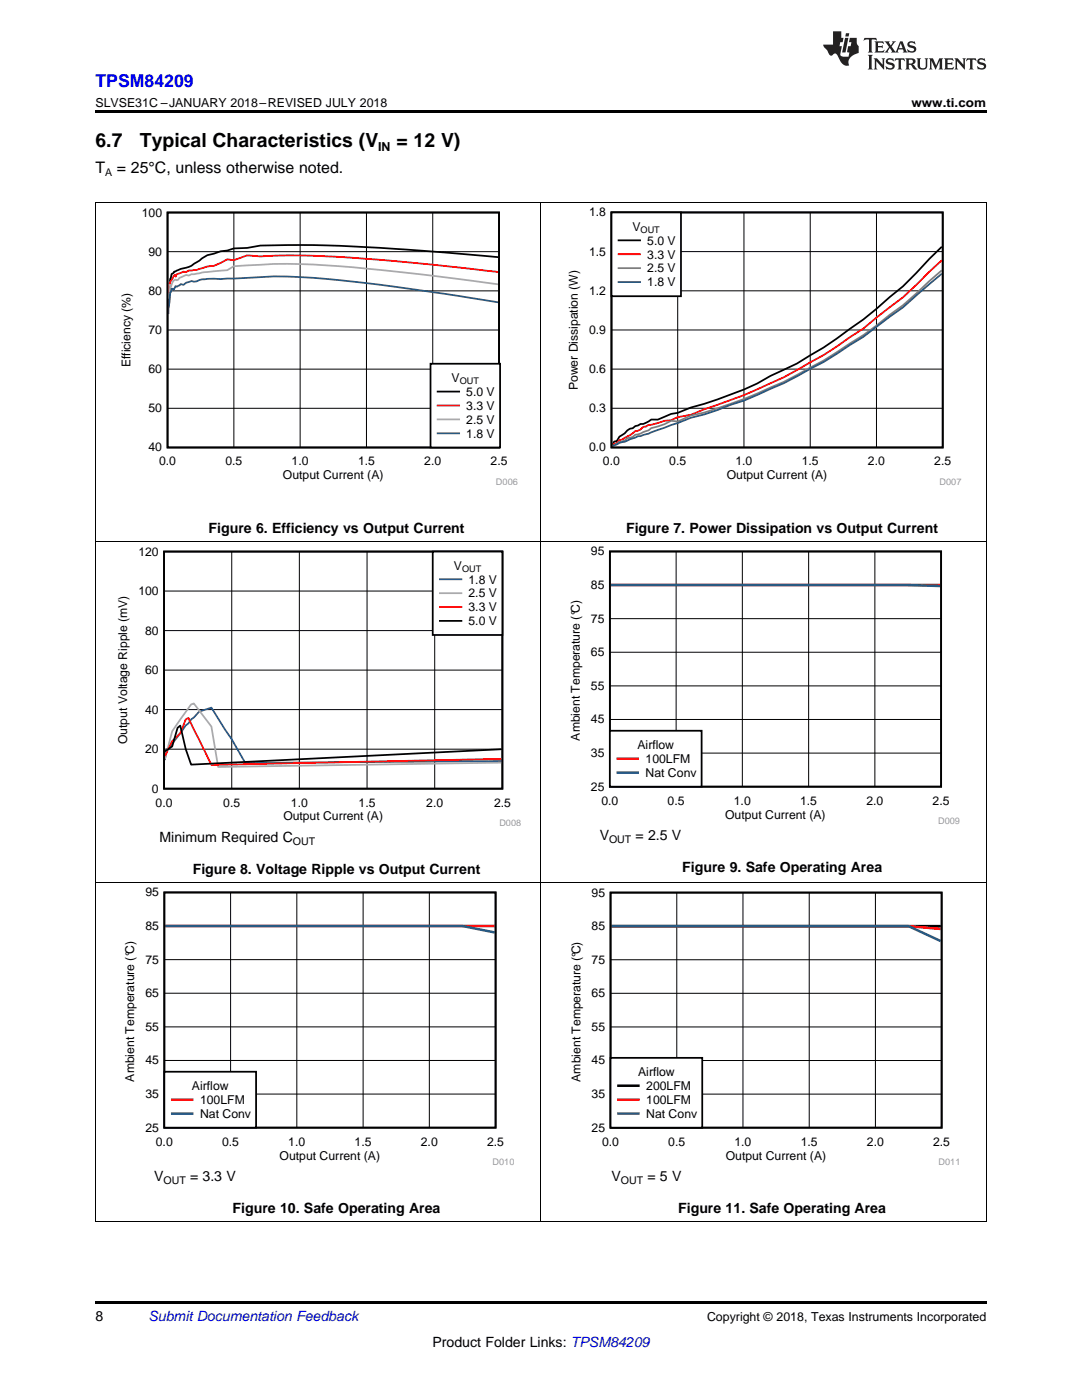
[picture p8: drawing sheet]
<svg xmlns="http://www.w3.org/2000/svg" width="216mm" height="279mm" viewBox="0 0 216 279" stroke-linecap="round" stroke-linejoin="round" font-family="sans-serif">
<path d="M19 259.7h177.8v.5h-177.8z" fill="#000"/>
<path d="M19.1 176.1v67.8M107.9 176.1v67.8M196.8 176.1v67.8M19 243.8h177.8" fill="none" stroke="#000" stroke-width=".2"/>
<path d="M24.4 177.1h78.2v55.4h-78.2z" fill-rule="evenodd" fill="#fff"/>
<path d="M32.8 178.1h66.1v46.9h-66.1z" fill="none" stroke="#000" stroke-width=".35"/>
<path d="M46 178.1v47M59.2 178.1v47M72.5 178.1v47M85.7 178.1v47M32.8 198.2h66.1M32.8 191.5h66.1M32.8 184.8h66.1M32.8 218.3h66.1M32.8 211.6h66.1M32.8 204.9h66.1" fill="none" stroke="#000" stroke-width=".2"/>
<path d="M33 184.8h65.7" fill="none" stroke="#f00" stroke-width=".5"/>
<path d="M33 184.8h59.3l6.4 1.3" fill="none" stroke="#285a82" stroke-width=".5"/>
<path d="M32.8 213.9h18.3v11.1h-18.3z" fill-rule="evenodd" fill="#fff"/>
<path d="M32.8 213.9h18.3v11.1h-18.3z" fill="none" stroke="#000" stroke-width=".35"/>
<path d="M34.4 219.5h4" fill="none" stroke="#f00" stroke-width=".5"/>
<path d="M34.4 222.2h4" fill="none" stroke="#285a82" stroke-width=".5"/>
<path d="M113.5 177.2h77.8v55.3h-77.8z" fill-rule="evenodd" fill="#fff"/>
<path d="M121.8 178.1h66.1v47h-66.1z" fill="none" stroke="#000" stroke-width=".35"/>
<path d="M135 178.1v47M148.2 178.1v47M161.5 178.1v47M174.7 178.1v47M121.8 198.2h66.1M121.8 191.5h66.1M121.8 184.8h66.1M121.8 218.4h66.1M121.8 211.6h66.1M121.8 205h66.1" fill="none" stroke="#000" stroke-width=".2"/>
<path d="M122 184.8h65.7" fill="none" stroke="#000" stroke-width=".5"/>
<path d="M122 184.8h59.3l6.4 .6" fill="none" stroke="#f00" stroke-width=".5"/>
<path d="M122 184.8h59.3l6.4 3" fill="none" stroke="#285a82" stroke-width=".5"/>
<path d="M121.8 211.1h18.3v13.9h-18.3z" fill-rule="evenodd" fill="#fff"/>
<path d="M121.8 211.1h18.3v14h-18.3z" fill="none" stroke="#000" stroke-width=".35"/>
<path d="M123.4 216.7h4" fill="none" stroke="#000" stroke-width=".5"/>
<path d="M123.4 219.5h4" fill="none" stroke="#f00" stroke-width=".5"/>
<path d="M123.4 222.2h4" fill="none" stroke="#285a82" stroke-width=".5"/>
<path d="M19.1 108.1v68.1M107.9 108.1v68.1M196.8 108.1v68.1M19 176.1h177.8" fill="none" stroke="#000" stroke-width=".2"/>
<path d="M23 109.1h81v55.7h-81z" fill-rule="evenodd" fill="#fff"/>
<path d="M32.7 110.1h67.5v47.3h-67.5zM100.1 149.5l-62 3.1-1-3.1-1.1-4.7-.6 .5-1 3.7-1.5 1" fill="none" stroke="#000" stroke-width=".35"/>
<path d="M32.7 118h67.6M46.2 110.1v47.3M59.7 110.1v47.3M73.2 110.1v47.3M86.7 110.1v47.3M32.7 133.7h67.6M32.7 125.8h67.6M32.7 149.5h67.6M32.7 141.6h67.6" fill="none" stroke="#000" stroke-width=".2"/>
<path d="M32.9 151.7l.4-2.2 .5-.4 3.3-4.3 .5-.4 .5-.8 1.7-1.6 2.4-.8 4 6.3 2.7 4.8 51.2-.4" fill="none" stroke="#285a8c" stroke-width=".35"/>
<path d="M32.9 151.5l1.5-5.6 3.7-5.3 .6-.2 3.5 4.6 1.3 8.1 56.6-.9" fill="none" stroke="#aaa" stroke-width=".35"/>
<path d="M32.9 150.9l1.5-3 1.6-1.6 1.1-2.7 .5-.3 4.6 9.4 57.9-1.3" fill="none" stroke="#f00" stroke-width=".35"/>
<path d="M86.3 110.1h13.9v16.6h-13.9z" fill-rule="evenodd" fill="#fff"/>
<path d="M86.3 110.1h13.9v16.6h-13.9zM87.8 123.9h4.3" fill="none" stroke="#000" stroke-width=".35"/>
<path d="M87.8 115.6h4.3" fill="none" stroke="#285a8c" stroke-width=".35"/>
<path d="M87.8 118.4h4.3" fill="none" stroke="#aaa" stroke-width=".35"/>
<path d="M87.8 121.1h4.3" fill="none" stroke="#f00" stroke-width=".35"/>
<path d="M113.3 109.1h78.2v55.4h-78.2z" fill-rule="evenodd" fill="#fff"/>
<path d="M121.7 110.1h66.1v46.9h-66.1z" fill="none" stroke="#000" stroke-width=".35"/>
<path d="M121.7 116.8h66.1M134.9 110.1v46.9M148.1 110.1v46.9M161.4 110.1v46.9M174.6 110.1v46.9M121.7 136.9h66.1M121.7 130.2h66.1M121.7 123.5h66.1M121.7 150.3h66.1M121.7 143.6h66.1" fill="none" stroke="#000" stroke-width=".2"/>
<path d="M121.9 116.8h65.7" fill="none" stroke="#f00" stroke-width=".5"/>
<path d="M121.9 116.8h59.3l6.4 .2" fill="none" stroke="#285a82" stroke-width=".5"/>
<path d="M121.7 145.8h18.3v11.2h-18.3z" fill-rule="evenodd" fill="#fff"/>
<path d="M121.7 145.8h18.3v11.2h-18.3z" fill="none" stroke="#000" stroke-width=".35"/>
<path d="M123.3 151.4h4" fill="none" stroke="#f00" stroke-width=".5"/>
<path d="M123.3 154.2h4" fill="none" stroke="#285a82" stroke-width=".5"/>
<path d="M19.1 40.4v67.7M107.9 40.4v67.7M196.8 40.4v67.7M19 108.1h177.8" fill="none" stroke="#000" stroke-width=".2"/>
<path d="M23.7 41.4h79.6v55.4h-79.6z" fill-rule="evenodd" fill="#fff"/>
<path d="M33.4 42.4h66.2v46.9h-66.2zM99.4 51.3a462.5 462.5 0 0 0-42.2-2.4l-5.2 .1-2.7 .5-2.6 .1-1.4 .4-1.3 .2-1.3 .4a5.2 5.2 0 0 0-2.9 1.4l-1.1 .6a7.5 7.5 0 0 1-2.9 1.2l-1 .4-.3 .4-.3 .1a10.8 10.8 0 0 0-.5 4.2v-.2l-.1 1.4" fill="none" stroke="#000" stroke-width=".35"/>
<path d="M33.4 58h66.2M33.4 50.2h66.2M46.7 42.4v46.9M59.9 42.4v46.9M73.1 42.4v46.9M86.3 42.4v46.9M33.4 73.7h66.2M33.4 65.9h66.2M33.4 81.5h66.2" fill="none" stroke="#000" stroke-width=".2"/>
<path d="M99.4 54.3l-15.7-1.7a252 252 0 0 0-29.1-1.6l-2.6 .2-2.7-.2-2.6 .9-1.4-.1-2.6 1.3-1.3 .1-2.2 .7-1.5 .1-.6 .3-.5-.1-.5 .3a1.37 1.37 0 0 0-1.1 .7l-.1-.4-.9 1.5-.2 1.2-.1-.7-.1 3.5" fill="none" stroke="#f00" stroke-width=".35"/>
<path d="M99.4 56.7l-18.3-2.3a211.1 211.1 0 0 0-26.5-1.7l-7.9 .4-1.4 .8a30.9 30.9 0 0 0-6.6 .8h-.5l-.5 .3-.6-.1-1.3 .5-.5 .5-.3-.1-.4 .2-.5 1.2-.1-.5-.3 4.6v-2.6l-.1 2.7" fill="none" stroke="#aaa" stroke-width=".35"/>
<path d="M99.4 60.3l-13.1-2a278.2 278.2 0 0 0-29.1-3.1h-2.6l-10.6 .5h-2.6a4 4 0 0 0-2.2 .4h-1l-1.1 .3-.5 .5-.5-.2-.8 .5-.3-.1-.4 .8-.4-.3-.1 .7-.1 .1-.3 2.6v-1.2l-.1 2.9" fill="none" stroke="#295c75" stroke-width=".35"/>
<path d="M85.9 72.6h13.9v16.7h-13.9z" fill-rule="evenodd" fill="#fff"/>
<path d="M85.9 72.6h13.9v16.7h-13.9zM87.3 78.1h4.3" fill="none" stroke="#000" stroke-width=".35"/>
<path d="M87.3 80.9h4.3" fill="none" stroke="#f00" stroke-width=".35"/>
<path d="M87.3 83.7h4.3" fill="none" stroke="#aaa" stroke-width=".35"/>
<path d="M87.3 86.5h4.3" fill="none" stroke="#295c75" stroke-width=".35"/>
<path d="M113 41.4h78.9v55.4h-78.9z" fill-rule="evenodd" fill="#fff"/>
<path d="M122 42.4h66.1v46.9h-66.1zM187.9 49.2l-7.7 7.9-7.9 6.7a127.9 127.9 0 0 1-13.3 8.8l-5.3 2.4a50.3 50.3 0 0 1-10.5 4.7l-5.3 1.6-2.7 1.1-1.3 .2-2.6 1.1h-1.4a3.5 3.5 0 0 1-2.1 .9l-2.6 1.3-.5 .6-1.1 .6-.5 .9-.6 .1-.3 .8" fill="none" stroke="#000" stroke-width=".35"/>
<path d="M122 58h66.1M122 50.2h66.1M135.2 42.4v46.9M148.4 42.4v46.9M161.7 42.4v46.9M174.9 42.4v46.9M122 73.7h66.1M122 65.9h66.1M122 81.5h66.1" fill="none" stroke="#000" stroke-width=".2"/>
<path d="M187.9 51.9l-7.7 7.4-2.7 2a106.4 106.4 0 0 1-23.8 15.2 91.8 91.8 0 0 1-13.2 5.2l-2.6 1.1-2.7 .5-1.3 .6-1.3 .1-4.2 1.2-.6 .5-1 .3-1.1 .9-1.6 .8-.5 .2-.5 .5-.6 .1-.3 .6" fill="none" stroke="#f00" stroke-width=".35"/>
<path d="M187.9 53.9l-7.7 7-2.7 1.9a119.3 119.3 0 0 1-21.1 13.4l-2.7 1.1a87.8 87.8 0 0 1-13.2 5l-2.6 .6-2.7 1.2-1.3-.1-1.3 .7-2.7 .7-.5 .5-2.1 .8-.5 .1-.6 .4-1 .2-.5 .5-1.1 .3-1.4 .9" fill="none" stroke="#808080" stroke-width=".35"/>
<path d="M187.9 54.6l-7.7 6.7-2.7 1.9a111.4 111.4 0 0 1-23.8 14.4l-5.3 2.4-2.6 .8-2.6 1a136.4 136.4 0 0 0-13.8 4.8l-1.6 .4-.5 .1-2.6 1.1-1.1 .2-1.3 .7" fill="none" stroke="#295c75" stroke-width=".35"/>
<path d="M122 42.4h13.9v16.7h-13.9z" fill-rule="evenodd" fill="#fff"/>
<path d="M122 42.4h13.9v16.7h-13.9zM123.4 48h4.3" fill="none" stroke="#000" stroke-width=".35"/>
<path d="M123.4 50.7h4.3" fill="none" stroke="#f00" stroke-width=".35"/>
<path d="M123.4 53.5h4.3" fill="none" stroke="#808080" stroke-width=".35"/>
<path d="M123.4 56.3h4.3" fill="none" stroke="#295c75" stroke-width=".35"/>
<path d="M19 40.4h177.8" fill="none" stroke="#000" stroke-width=".2"/>
<path d="M19 22h177.8v.5h-177.8z" fill="#000"/>
<g fill="#231f20">
<path d="M172.5 7.6l-.1 .5 .4-.2h.6v.1v2.1l-.2 .4h.9l-.2-.4v-2.1l.1-.1h.5l.5 .2-.2-.5zM174.5 8.3l.2 .3v1.5l-.2 .4h1.8l.2-.6a1.04 1.04 0 0 1-1.3 .2v-.7h.6l.3 .2v-.6l-.3 .2h-.6v-.6l.8-.1 .4 .3-.2-.5zM176.5 8.3l.9 1.1-.9 1.1h.8l-.2-.2 .4-.7 .5 .7-.2 .2h1.5l-.2-.2 .2-.4h.9l.1 .4-.2 .2h1l-.3-.3-.7-1.9h-.5l-.9 2-.8-1 .9-1h-.8l.1 .3-.4 .5-.3-.6 .1-.2zM179.7 8.6l.4 1h-.7zM181.3 8.4a.63 .63 0 0 0-.2 .7 .63 .63 0 0 0 .6 .4l.6 .2 .1 .2a.75 .75 0 0 1-.7 .4 .75 .75 0 0 1-.6-.5l.1 .7 .1-.1a1.11 1.11 0 0 0 1.5-.6 1.13 1.13 0 0 0-1.2-.8l-.1-.4a1.04 1.04 0 0 1 1.2 .2l-.2-.5-.2 .1-.4-.2zM173.2 10.9l.2 .4v2.2l-.2 .4h1l-.3-.4v-2.2l.3-.4zM174.3 11.6l.3 .4v1.5l-.3 .4h.8l-.2-.4v-1.3l1.5 1.7v-1.9l.2-.4h-.7l.2 .4v.9l-1.1-1.3zM177 11.8a.62 .62 0 0 0-.2 .7 .62 .62 0 0 0 .6 .4l.6 .1 .1 .3a.76 .76 0 0 1-.7 .3 .76 .76 0 0 1-.7-.4l.2 .7 .1-.1a1.11 1.11 0 0 0 1.5-.6 1.13 1.13 0 0 0-1.2-.8l-.1-.4a1.04 1.04 0 0 1 1.2 .2l-.2-.6-.2 .1-.5-.1zM178.7 11.6l-.2 .6a.61 .61 0 0 1 .8-.3v1.6l-.2 .4h.9l-.2-.4v-1.6a.63 .63 0 0 1 .7 .3l-.1-.6zM180.6 11.6l.3 .4v1.5l-.3 .4h1l-.2-.2-.1-.8 .6 .2a.76 .76 0 0 0 1.2 .7l-1-1a.58 .58 0 0 0 .6-.5 .58 .58 0 0 0-.5-.6zM181.4 11.9h.1a.45 .45 0 0 1 .5 .1 .45 .45 0 0 1 .1 .5l-.8 .2zM182.9 11.6l.2 .2a2.17 2.17 0 0 0 .3 1.9 .99 .99 0 0 0 1.6-.6v-1.1l.2-.4h-.7l.2 .2a1.92 1.92 0 0 1-.2 1.8 .6 .6 0 0 1-.9-.5v-1.1l.2-.4zM185.4 11.6l.2 .4v1.5l-.2 .4h.7l-.2-.4v-1.4l.8 1.8 .8-1.8v1.4l-.2 .4h.9l-.2-.4v-1.5l.2-.4h-.8l-.6 1.5-.6-1.5zM188.4 11.6l.2 .4v1.5l-.2 .4h1.8l.1-.6a1.04 1.04 0 0 1-1.2 .1v-.6h.5l.4 .2v-.6l-.4 .2h-.5v-.7h.8l.3 .3-.1-.6zM190.5 11.6l.2 .4v1.5l-.2 .4h.7l-.2-.4v-1.3l1.5 1.7v-1.9l.2-.4h-.7l.2 .4v.9l-1.1-1.3zM192.9 11.6l-.1 .6a.61 .61 0 0 1 .7-.3l.1 1.6-.3 .4h1l-.3-.4 .1-1.6a.63 .63 0 0 1 .7 .3l-.1-.6zM195.2 11.8a.62 .62 0 0 0-.2 .7 .62 .62 0 0 0 .6 .4l.6 .1 .1 .3a.76 .76 0 0 1-.7 .3 .76 .76 0 0 1-.6-.4l.1 .7 .1-.1a1.11 1.11 0 0 0 1.6-.6 1.13 1.13 0 0 0-1.3-.8l-.1-.4a1.04 1.04 0 0 1 1.2 .2l-.1-.6-.2 .1-.5-.1z"/>
<path d="M166.2 6.3v2.6h-1.9v.4l.8 .9a.91 .91 0 0 0 1 .8 .56 .56 0 0 1 .5-.3 .56 .56 0 0 1 .5 .3l.4 .8a1.53 1.53 0 0 0 1.9 1.2 1.54 1.54 0 0 1 1-2.1l.9-.3v-1.4a1.52 1.52 0 0 1-.4-1.6h-1.3l-.2 .8h.5l-.2 .8h-.5l-.1 1v.2l.4 .1-.2 .8a1.93 1.93 0 0 1-1.6-.3l.3-1.8h-.5l.2-.8h.4l.2-.8h-.4v-1.3zM168.6 7.6l-.6 2.9h.7l.6-2.9zM168.8 6.6l-.1 .7h.6l.2-.7z"/>
</g>
<g font-size="3.9">
<text x="19" y="29.3">6.7</text>
<text x="27.9" y="29.3">Typical Characteristics (V</text>
<text x="79.1" y="29.3">= 12 V)</text>
</g>
<text font-size="3.5" fill="#00f" x="19" y="17.3">TPSM84209</text>
<g font-size="3.2">
<text x="19" y="34.4">T</text>
<text x="23.3" y="34.4">= 25°C, unless otherwise noted.</text>
</g>
<g font-size="2.8">
<text x="41.6" y="106.4">Figure 6. Efficiency vs Output Current</text>
<text x="124.9" y="106.4">Figure 7. Power Dissipation vs Output Current</text>
<text x="119.7" y="167.7">V</text>
<text x="126.8" y="167.7">= 2.5 V</text>
<text x="31.8" y="168.1">Minimum Required C</text>
<text x="38.5" y="174.4">Figure 8. Voltage Ripple vs Output Current</text>
<text x="136.1" y="174.1">Figure 9. Safe Operating Area</text>
<text x="30.8" y="235.8">V</text>
<text x="37.9" y="235.8">= 3.3 V</text>
<text x="122" y="235.8">V</text>
<text x="129.2" y="235.8">= 5 V</text>
<text x="46.4" y="242.1">Figure 10. Safe Operating Area</text>
<text x="135.3" y="242.1">Figure 11. Safe Operating Area</text>
<text x="19" y="263.6">8</text>
<text x="86.3" y="268.9">Product Folder Links: TPSM84209</text>
</g>
<text font-size="2.8" fill="#0000c8" x="29.6" y="263.6">Submit Documentation Feedback</text>
<g font-size="2.5">
<text x="19" y="21.4">SLVSE31C –JANUARY 2018–REVISED JULY 2018</text>
<text x="181.9" y="21.4">www.ti.com</text>
<text x="75.5" y="30.1">IN</text>
<text x="141.1" y="263.6">Copyright © 2018, Texas Instruments Incorporated</text>
</g>
<g font-size="2.4">
<text x="28.3" y="43.2">100</text>
<text x="117.5" y="43.2">1.8</text>
<text x="126.2" y="46">V</text>
<text x="29.6" y="51">90</text>
<text x="117.5" y="51">1.5</text>
<text x="129.1" y="48.8">5.0 V</text>
<text x="129.1" y="51.6">3.3 V</text>
<text x="29.6" y="58.8">80</text>
<text x="117.5" y="58.8">1.2</text>
<text x="129.1" y="54.4">2.5 V</text>
<text x="129.1" y="57.1">1.8 V</text>
<text x="29.6" y="66.7">70</text>
<text x="117.5" y="66.7">0.9</text>
<text x="26.1" y="73.3" transform="rotate(-90 26.1 73.3)">Efficiency (%)</text>
<text x="29.6" y="74.5">60</text>
<text x="90.1" y="76.2">V</text>
<text x="115.3" y="77.9" transform="rotate(-90 115.3 77.9)">Power Dissipation (W)</text>
<text x="117.5" y="74.5">0.6</text>
<text x="29.6" y="82.3">50</text>
<text x="93" y="79">5.0 V</text>
<text x="93" y="81.8">3.3 V</text>
<text x="117.5" y="82.3">0.3</text>
<text x="93" y="84.6">2.5 V</text>
<text x="93" y="87.3">1.8 V</text>
<text x="29.6" y="90.1">40</text>
<text x="31.7" y="92.9">0.0</text>
<text x="45" y="92.9">0.5</text>
<text x="56.5" y="95.7">Output Current (A)</text>
<text x="58.2" y="92.9">1.0</text>
<text x="71.4" y="92.9">1.5</text>
<text x="84.7" y="92.9">2.0</text>
<text x="97.9" y="92.9">2.5</text>
<text x="117.5" y="90.1">0.0</text>
<text x="120.3" y="92.9">0.0</text>
<text x="133.5" y="92.9">0.5</text>
<text x="145" y="95.7">Output Current (A)</text>
<text x="146.7" y="92.9">1.0</text>
<text x="160" y="92.9">1.5</text>
<text x="173.2" y="92.9">2.0</text>
<text x="186.4" y="92.9">2.5</text>
<text x="27.6" y="110.9">120</text>
<text x="90.6" y="113.7">V</text>
<text x="117.9" y="110.9">95</text>
<text x="27.6" y="118.8">100</text>
<text x="93.5" y="116.5">1.8 V</text>
<text x="93.5" y="119.2">2.5 V</text>
<text x="117.9" y="117.6">85</text>
<text x="93.5" y="122">3.3 V</text>
<text x="93.5" y="124.8">5.0 V</text>
<text x="117.9" y="124.3">75</text>
<text x="29" y="126.6">80</text>
<text x="117.9" y="131">65</text>
<text x="29" y="134.5">60</text>
<text x="117.9" y="137.7">55</text>
<text x="29" y="142.4">40</text>
<text x="25.4" y="148.5" transform="rotate(-90 25.4 148.5)">Output Voltage Ripple (mV)</text>
<text x="115.7" y="147.8" transform="rotate(-90 115.7 147.8)">Ambient Temperature (°C)</text>
<text x="117.9" y="144.4">45</text>
<text x="127.2" y="149.5">Airflow</text>
<text x="29" y="150.3">20</text>
<text x="117.9" y="151.1">35</text>
<text x="128.8" y="152.3">100LFM</text>
<text x="128.8" y="155">Nat Conv</text>
<text x="30.3" y="158.2">0</text>
<text x="31.1" y="161">0.0</text>
<text x="44.6" y="161">0.5</text>
<text x="58.1" y="161">1.0</text>
<text x="71.6" y="161">1.5</text>
<text x="85.1" y="161">2.0</text>
<text x="98.6" y="161">2.5</text>
<text x="117.9" y="157.8">25</text>
<text x="120" y="160.6">0.0</text>
<text x="133.2" y="160.6">0.5</text>
<text x="146.4" y="160.6">1.0</text>
<text x="159.7" y="160.6">1.5</text>
<text x="172.9" y="160.6">2.0</text>
<text x="186.1" y="160.6">2.5</text>
<text x="56.5" y="163.7">Output Current (A)</text>
<text x="144.7" y="163.4">Output Current (A)</text>
<text x="29" y="178.9">95</text>
<text x="118" y="178.9">95</text>
<text x="29" y="185.6">85</text>
<text x="118" y="185.6">85</text>
<text x="29" y="192.3">75</text>
<text x="118" y="192.3">75</text>
<text x="29" y="199">65</text>
<text x="118" y="199">65</text>
<text x="29" y="205.7">55</text>
<text x="118" y="205.7">55</text>
<text x="26.8" y="215.8" transform="rotate(-90 26.8 215.8)">Ambient Temperature (°C)</text>
<text x="29" y="212.4">45</text>
<text x="115.8" y="215.9" transform="rotate(-90 115.8 215.9)">Ambient Temperature (°C)</text>
<text x="118" y="212.4">45</text>
<text x="127.3" y="214.8">Airflow</text>
<text x="29" y="219.1">35</text>
<text x="38.3" y="217.5">Airflow</text>
<text x="39.9" y="220.3">100LFM</text>
<text x="118" y="219.1">35</text>
<text x="129" y="217.5">200LFM</text>
<text x="129" y="220.3">100LFM</text>
<text x="29" y="225.8">25</text>
<text x="39.9" y="223.1">Nat Conv</text>
<text x="118" y="225.8">25</text>
<text x="129" y="223.1">Nat Conv</text>
<text x="31.1" y="228.6">0.0</text>
<text x="44.3" y="228.6">0.5</text>
<text x="55.8" y="231.4">Output Current (A)</text>
<text x="57.5" y="228.6">1.0</text>
<text x="70.8" y="228.6">1.5</text>
<text x="84" y="228.6">2.0</text>
<text x="97.2" y="228.6">2.5</text>
<text x="120.1" y="228.6">0.0</text>
<text x="133.3" y="228.6">0.5</text>
<text x="144.8" y="231.4">Output Current (A)</text>
<text x="146.6" y="228.6">1.0</text>
<text x="159.8" y="228.6">1.5</text>
<text x="173" y="228.6">2.0</text>
<text x="186.2" y="228.6">2.5</text>
</g>
<g font-size="2.1">
<text x="21" y="35.1">A</text>
<text x="58.4" y="168.6">OUT</text>
<text x="121.5" y="168.3">OUT</text>
<text x="32.6" y="236.3">OUT</text>
<text x="123.9" y="236.3">OUT</text>
</g>
<g font-size="1.8">
<text x="127.8" y="46.5">OUT</text>
<text x="91.7" y="76.7">OUT</text>
<text x="92.2" y="114.1">OUT</text>
</g>
<g font-size="1.8" fill="#999">
<text x="99" y="96.7">D006</text>
<text x="187.5" y="96.7">D007</text>
<text x="99.6" y="164.8">D008</text>
<text x="187.2" y="164.4">D009</text>
<text x="98.3" y="232.5">D010</text>
<text x="187.3" y="232.5">D011</text>
</g>
</svg>
